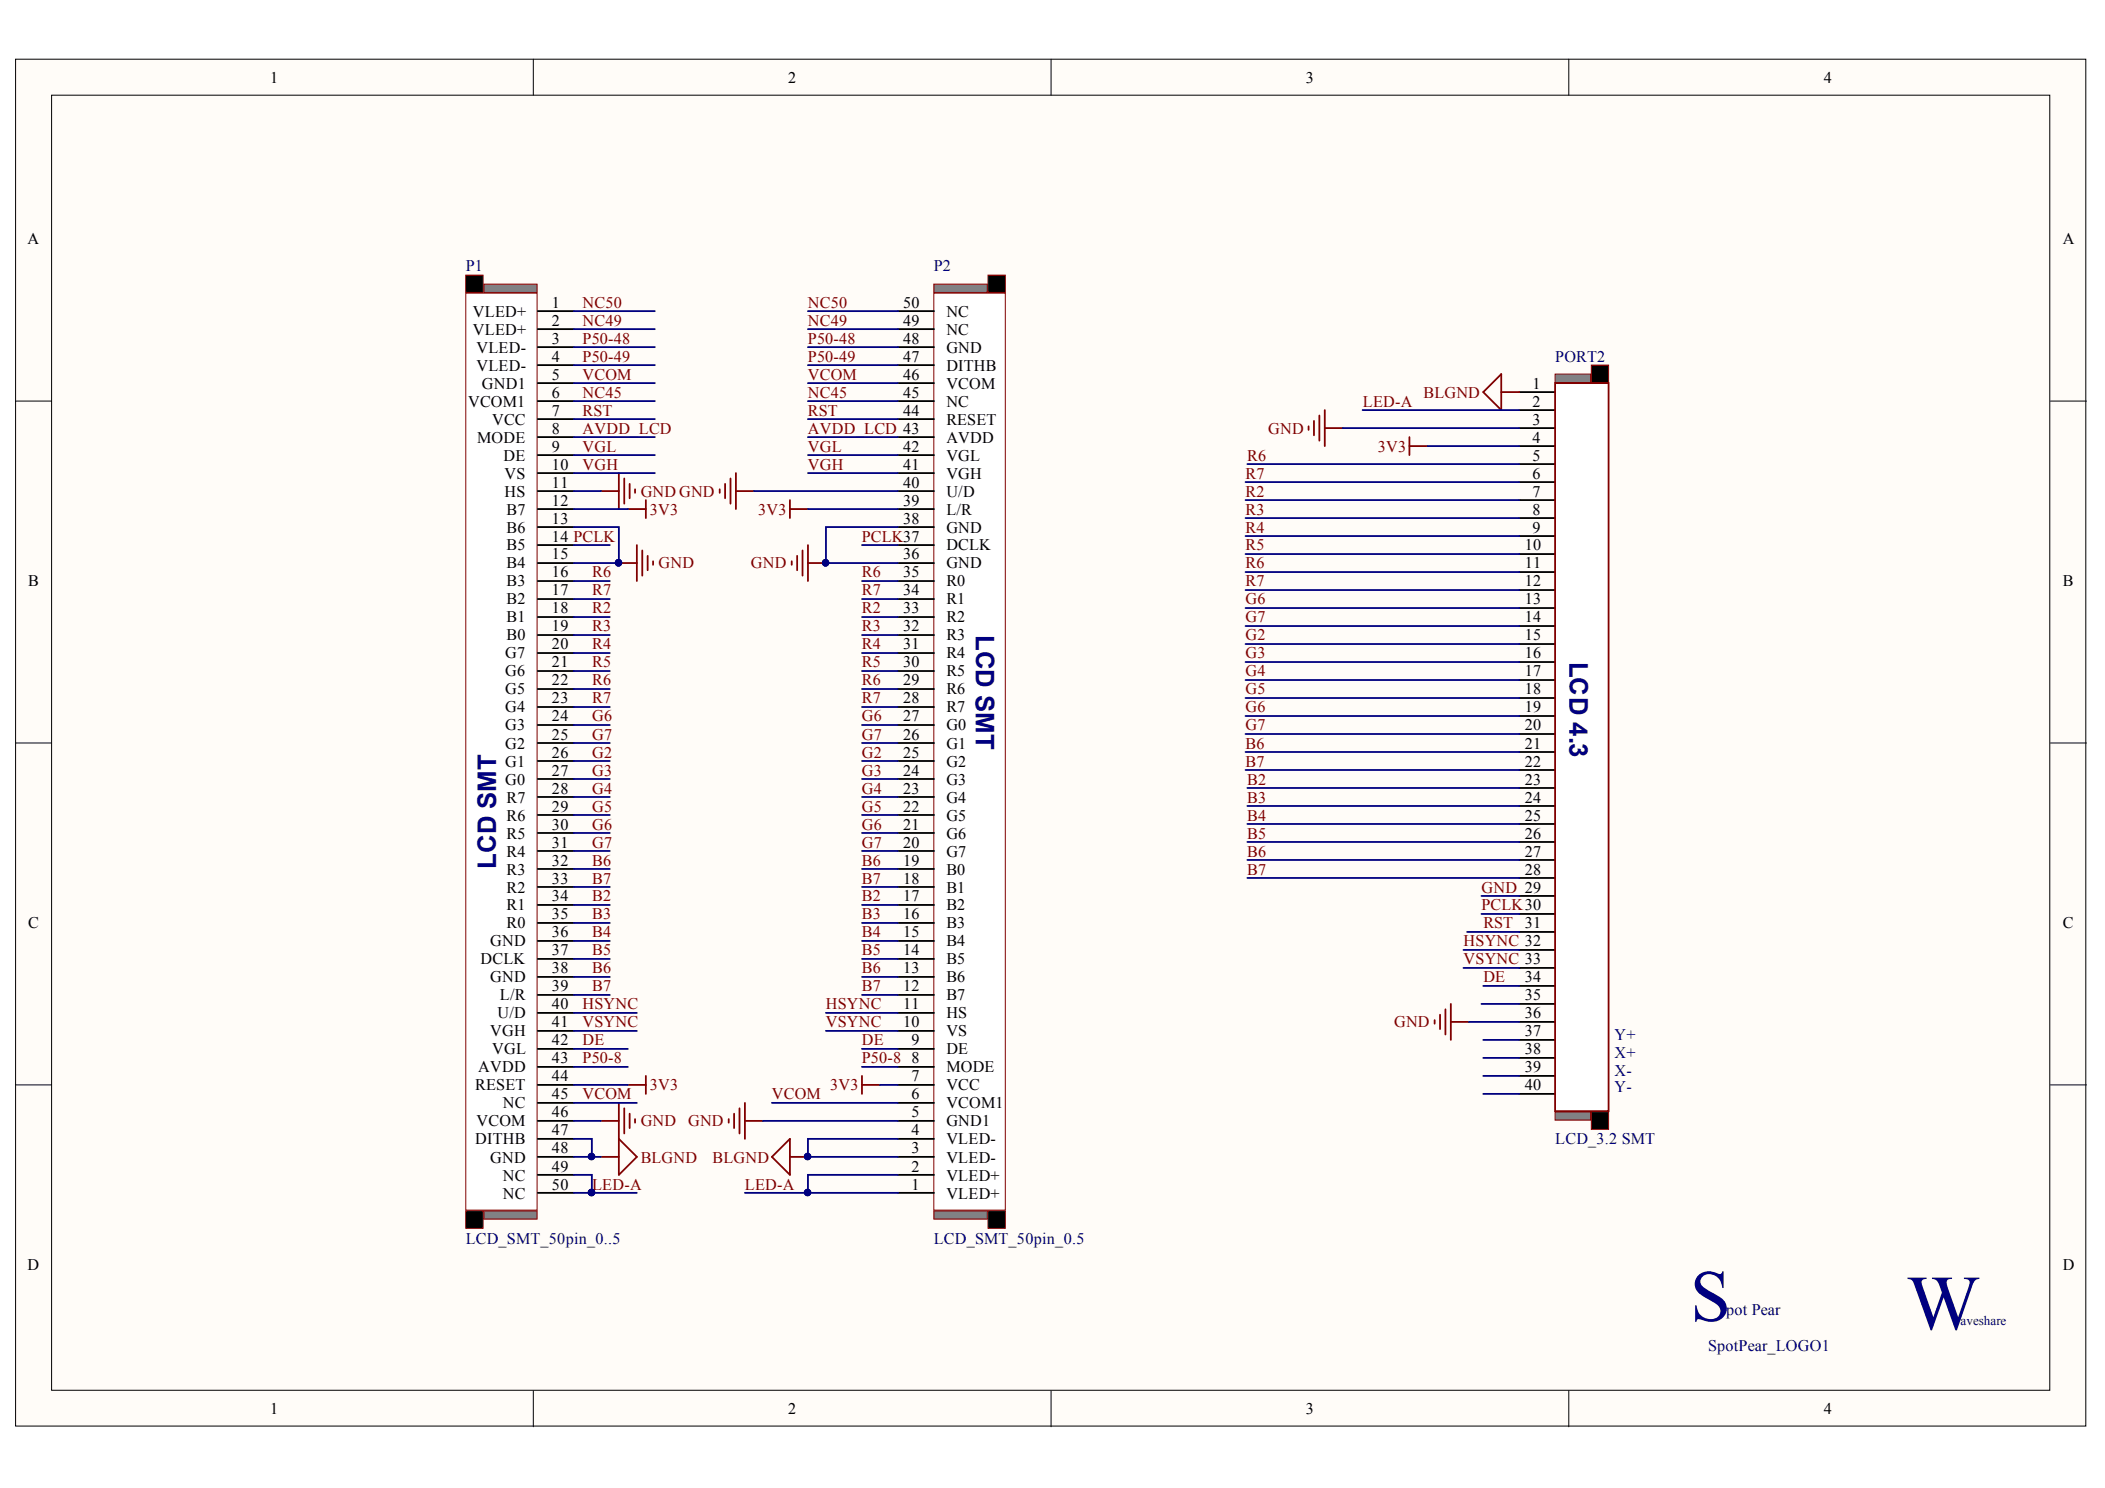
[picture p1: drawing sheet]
<svg xmlns="http://www.w3.org/2000/svg" width="297mm" height="210mm" viewBox="0 0 297 210" stroke-linecap="round" stroke-linejoin="round" font-family="sans-serif">
<g fill="#fffcf8" stroke="#000" stroke-width=".14">
<path d="M2.2 8.4h292.1v192.8h-292.1z"/>
<path d="M7.3 13.4h281.9v182.7h-281.9z"/>
</g>
<path d="M75.3 8.4v5M148.3 8.4v5M221.4 8.4v5M2.2 56.6h5.1M289.3 56.6h5.1M2.2 104.8h5.1M289.3 104.8h5.1M2.2 153h5.1M289.3 153h5.1M75.3 196.2v5.1M148.3 196.2v5.1M221.4 196.2v5.1" fill="none" stroke="#000" stroke-width=".14"/>
<path d="M68.3 170.8h7.5v1.2h-7.5z" fill="#808080" stroke="#800000" stroke-width=".14"/>
<path d="M65.7 38.8h2.5v2.4h-2.5zM65.7 170.8h2.5v2.5h-2.5z" fill="#000" stroke="#800000" stroke-width=".14"/>
<path d="M68.3 40.1h7.5v1.1h-7.5z" fill="#808080" stroke="#800000" stroke-width=".14"/>
<path d="M65.7 41.4h10.1v129.3h-10.1z" fill="#fff" stroke="#800000" stroke-width=".14"/>
<g fill="none" stroke="#000" stroke-width=".25">
<path d="M75.9 43.9h5.1M75.9 46.4h5.1M75.9 49h5.1M75.9 51.5h5.1M75.9 54h5.1M75.9 56.6h5.1M75.9 59.1h5.1M214.4 55.3h5.1M214.4 57.8h5.1M75.9 61.7h5.1M75.9 64.2h5.1M75.9 66.7h5.1"/>
<path d="M75.9 69.3h5.1M75.9 71.8h5.1M75.9 74.3h5.1M75.9 76.9h5.1M75.9 79.4h5.1M214.4 60.4h5.1M214.4 62.9h5.1M214.4 65.5h5.1M214.4 68h5.1M214.4 70.5h5.1M214.4 73.1h5.1M214.4 75.6h5.1"/>
<path d="M214.4 78.2h5.1M75.9 82h5.1M75.9 84.5h5.1M75.9 87h5.1M75.9 89.6h5.1M75.9 92.1h5.1M75.9 94.7h5.1M75.9 97.2h5.1M75.9 99.7h5.1M214.4 80.7h5.1M214.4 83.2h5.1M214.4 85.8h5.1"/>
<path d="M214.4 88.3h5.1M214.4 90.8h5.1M214.4 93.4h5.1M214.4 95.9h5.1M214.4 98.5h5.1M75.9 102.3h5.1M75.9 104.8h5.1M75.9 107.3h5.1M75.9 109.9h5.1M75.9 112.4h5.1M75.9 115h5.1M75.9 117.5h5.1"/>
<path d="M214.4 101h5.1M214.4 103.5h5.1M214.4 106.1h5.1M214.4 108.6h5.1M214.4 111.2h5.1M214.4 113.7h5.1M214.4 116.2h5.1M214.4 118.8h5.1M75.9 120h5.1M75.9 122.6h5.1M75.9 125.1h5.1M75.9 127.7h5.1"/>
<path d="M75.9 130.2h5.1M75.9 132.7h5.1M75.9 135.3h5.1M75.9 137.8h5.1M214.4 121.3h5.1M214.4 123.8h5.1M214.4 126.4h5.1M214.4 128.9h5.1M214.4 131.5h5.1M214.4 134h5.1M214.4 136.5h5.1M214.4 139.1h5.1"/>
<path d="M75.9 140.3h5.1M75.9 142.9h5.1M75.9 145.4h5.1M75.9 148h5.1M75.9 150.5h5.1M75.9 153h5.1M75.9 155.6h5.1M75.9 158.1h5.1M214.4 141.6h5.1M214.4 144.2h5.1M214.4 146.7h5.1M214.4 149.2h5.1"/>
<path d="M214.4 151.8h5.1M214.4 154.3h5.1M75.9 160.7h5.1M75.9 163.2h5.1M75.9 165.7h5.1M75.9 168.3h5.1"/>
</g>
<g fill="#000080" stroke="#000080" stroke-width=".14">
<circle cx="83.5" cy="168.2" r=".46"/>
<circle cx="87.3" cy="79.4" r=".46"/>
</g>
<g fill="none" stroke="#800000" stroke-width=".25">
<path d="M84.8 69.3h2.5M87.3 66.7v5.1M87.3 79.4h2.6M88.1 67.5v3.5M88.6 71.8h2.5M88.9 68.3v2M89.6 69v.5M89.9 76.9v5.1M90.6 77.6v3.6M91.1 70.5v2.6M91.4 78.4v2M92.2 79.2v.5"/>
<path d="M84.8 158.1h2.5M87.3 155.6v10.1l2.6-2.5-2.6-2.5M88.1 156.3v3.6M88.6 153h2.5M88.9 157.1v2M89.6 157.9v.5M91.1 151.8v2.5M84.8 163.2h2.5"/>
</g>
<path d="M219.4 54h7.6v102.7h-7.6z" fill="#fff" stroke="#800000" stroke-width=".25"/>
<path d="M219.4 52.8h5v1.2h-5z" fill="#808080" stroke="#800000" stroke-width=".14"/>
<path d="M224.5 51.5h2.5v2.5h-2.5zM224.5 156.8h2.5v2.5h-2.5z" fill="#000" stroke="#800000" stroke-width=".14"/>
<path d="M219.4 156.8h5v1.2h-5z" fill="#808080" stroke="#800000" stroke-width=".14"/>
<g fill="none" stroke="#800000" stroke-width=".25">
<path d="M185.4 59.4v2M186.2 58.6v3.6M186.9 57.8v5.1M209.3 55.3l2.5-2.5v5zM211.8 55.3h2.6M184.7 60.1v.5M186.9 60.4h2.6M198.9 61.7v2.5M198.9 62.9h2.5M202.4 143.9v.5M203.2 143.1v2.1M204 142.4v3.5"/>
<path d="M204.7 141.6v5.1M204.7 144.2h2.6"/>
</g>
<path d="M131.8 40.1h7.5v1.1h-7.5z" fill="#808080" stroke="#800000" stroke-width=".14"/>
<path d="M139.4 38.8h2.5v2.4h-2.5zM139.4 170.8h2.5v2.5h-2.5z" fill="#000" stroke="#800000" stroke-width=".14"/>
<path d="M131.8 170.8h7.5v1.2h-7.5z" fill="#808080" stroke="#800000" stroke-width=".14"/>
<path d="M131.8 41.4h10.1v129.3h-10.1z" fill="#fff" stroke="#800000" stroke-width=".14"/>
<g fill="none" stroke="#000" stroke-width=".25">
<path d="M126.7 59.1h5.1M126.7 56.6h5.1M126.7 54h5.1M126.7 51.5h5.1M126.7 49h5.1M126.7 46.4h5.1M126.7 43.9h5.1M126.7 79.4h5.1M126.7 76.9h5.1M126.7 74.3h5.1M126.7 71.8h5.1M126.7 69.3h5.1"/>
<path d="M126.7 66.7h5.1M126.7 64.2h5.1M126.7 61.7h5.1M126.7 99.7h5.1M126.7 97.2h5.1M126.7 94.7h5.1M126.7 92.1h5.1M126.7 89.6h5.1M126.7 87h5.1M126.7 84.5h5.1M126.7 82h5.1M126.7 117.5h5.1"/>
<path d="M126.7 115h5.1M126.7 112.4h5.1M126.7 109.9h5.1M126.7 107.3h5.1M126.7 104.8h5.1M126.7 102.3h5.1M126.7 137.8h5.1M126.7 135.3h5.1M126.7 132.7h5.1M126.7 130.2h5.1M126.7 127.7h5.1M126.7 125.1h5.1"/>
<path d="M126.7 122.6h5.1M126.7 120h5.1M126.7 158.1h5.1M126.7 155.6h5.1M126.7 153h5.1M126.7 150.5h5.1M126.7 148h5.1M126.7 145.4h5.1M126.7 142.9h5.1M126.7 140.3h5.1M126.7 168.3h5.1M126.7 165.7h5.1"/>
<path d="M126.7 163.2h5.1M126.7 160.7h5.1"/>
</g>
<g fill="none" stroke="#800000" stroke-width=".25">
<path d="M101.6 69v.5M102.3 68.3v2M103.1 67.5v3.5M103.8 66.7v5.1M103.8 69.3h2.6M111.5 70.5v2.6M111.5 71.8h2.5M111.7 79.2v.5M112.5 78.4v2M113.2 77.6v3.6M114 76.9v5.1M114 79.4h2.6"/>
<path d="M102.8 157.9v.5M103.6 157.1v2M104.4 156.3v3.6M105.1 155.6v5.1M105.1 158.1h2.6M121.6 151.8v2.5M121.6 153h2.6M108.9 163.2l2.6-2.5v5zM111.5 163.2h2.5"/>
</g>
<g fill="#000080" stroke="#000080" stroke-width=".14">
<circle cx="116.5" cy="79.4" r=".46"/>
<circle cx="114" cy="163.1" r=".46"/>
<circle cx="114" cy="168.2" r=".46"/>
<circle cx="83.5" cy="168.2" r=".46"/>
<circle cx="83.5" cy="163.1" r=".46"/>
<circle cx="87.3" cy="79.4" r=".46"/>
</g>
<g fill="none" stroke="#000080" stroke-width=".25">
<path d="M81 56.6h11.4M81 46.4h11.4M81 43.9h11.4M81 51.5h11.4M81 54h11.4M81 59.1h11.4M81 49h11.4M114 56.6h12.7M114 46.4h12.7M114 43.9h12.7M114 51.5h12.7M114 54h12.7"/>
<path d="M114 59.1h12.7M114 49h12.7M192.3 57.8h22.1M81 74.3h6.3v5.1h-6.3M81 76.9h5.1M81 71.8h7.6M81 61.7h11.4M81 64.2h11.4M81 66.7h11.4M81 69.3h3.8M106.4 69.3h20.3M114 71.8h12.7"/>
<path d="M114 61.7h12.7M114 64.2h12.7M114 66.7h12.7M121.6 76.9h5.1M126.7 74.3h-10.1v5.1h10.1M175.8 68h38.6M175.8 70.5h38.6M175.8 73.1h38.6M175.8 75.6h38.6M175.8 78.2h38.6M176 65.5h38.4M189.5 60.4h24.9"/>
<path d="M201.4 62.9h13M81 99.7h5.1M81 97.2h5.1M81 94.7h5.1M81 92.1h5.1M81 89.6h5.1M81 87h5.1M81 84.5h5.1M81 82h5.1M121.6 99.7h5.1M121.6 97.2h5.1M121.6 94.7h5.1"/>
<path d="M121.6 92.1h5.1M121.6 89.6h5.1M121.6 87h5.1M121.6 84.5h5.1M121.6 82h5.1M175.8 90.8h38.6M175.8 88.3h38.6M175.8 93.4h38.6M175.8 95.9h38.6M175.8 98.5h38.6M175.8 85.8h38.6M175.8 80.7h38.6"/>
<path d="M175.8 83.2h38.6M81 117.5h5.1M81 115h5.1M81 112.4h5.1M81 109.9h5.1M81 107.3h5.1M81 104.8h5.1M81 102.3h5.1M121.6 117.5h5.1M121.6 115h5.1M121.6 112.4h5.1M121.6 109.9h5.1"/>
<path d="M121.6 107.3h5.1M121.6 104.8h5.1M121.6 102.3h5.1M175.8 106.1h38.6M175.8 108.6h38.6M175.8 101h38.6M175.8 103.5h38.6M176 111.2h38.4M176 113.7h38.4M176 116.2h38.4M176 118.8h38.4M81 137.8h5.1"/>
<path d="M81 135.3h5.1M81 132.7h5.1M81 130.2h5.1M81 127.7h5.1M81 125.1h5.1M81 122.6h5.1M81 120h5.1M121.6 137.8h5.1M121.6 135.3h5.1M121.6 132.7h5.1M121.6 130.2h5.1M121.6 127.7h5.1"/>
<path d="M121.6 125.1h5.1M121.6 122.6h5.1M121.6 120h5.1M176 121.3h38.4M176 123.8h38.4M206.5 136.5h7.9M206.5 134h7.9M207 131.5h7.4M209 128.9h5.4M209 126.4h5.4M209.3 139.1h5.1M81 158.1h3.8"/>
<path d="M81 150.5h7.6M81 153h7.6M81 148h7.6M81 140.3h5.1M81 142.9h8.9M81 145.4h8.9M81 155.6h8.9M107.7 158.1h19M108.9 155.6h17.8M116.6 142.9h10.1M116.6 145.4h10.1M121.6 150.5h5.1"/>
<path d="M121.6 148h5.1M121.6 140.3h5.1M124.2 153h2.5M207.3 144.2h7.1M209 141.6h5.4M209.3 146.7h5.1M209.3 149.2h5.1M209.3 151.8h5.1M209.3 154.3h5.1M81 168.3h8.9M81 165.7h2.5v2.6M81 163.2h3.8"/>
<path d="M81 160.7h2.5v2.5M105.1 168.3h8.9M126.7 165.7h-12.7v2.6h12.7M126.7 160.7h-12.7v2.5h12.7"/>
</g>
<text font-size="11" fill="#000080" x="269" y="187.5">W</text>
<text font-size="10.3" fill="#000080" x="238.5" y="186.3">S</text>
<g font-size="3.6" fill="#000080">
<text x="137.7" y="89.6" transform="rotate(90 137.7 89.6)">LCD SMT</text>
<text x="221.5" y="93.4" transform="rotate(90 221.5 93.4)">LCD 4.3</text>
<text x="70" y="122.6" transform="rotate(-90 70 122.6)">LCD SMT</text>
</g>
<g font-size="2.3">
<text x="38.1" y="11.7">1</text>
<text x="111.2" y="11.7">2</text>
<text x="184.3" y="11.7">3</text>
<text x="257.4" y="11.7">4</text>
<text x="3.9" y="34.5">A</text>
<text x="291.1" y="34.5">A</text>
<text x="66.7" y="44.7">VLED+</text>
<text x="66.7" y="47.2">VLED+</text>
<text x="77.9" y="43.4">1</text>
<text x="77.9" y="46">2</text>
<text x="127.5" y="46">49</text>
<text x="127.5" y="43.4">50</text>
<text x="133.5" y="47.2">NC</text>
<text x="133.5" y="44.7">NC</text>
<text x="67.2" y="49.8">VLED-</text>
<text x="67.2" y="52.3">VLED-</text>
<text x="77.9" y="48.5">3</text>
<text x="77.9" y="51">4</text>
<text x="77.9" y="53.6">5</text>
<text x="127.5" y="53.6">46</text>
<text x="127.5" y="51">47</text>
<text x="127.5" y="48.5">48</text>
<text x="133.5" y="52.3">DITHB</text>
<text x="133.5" y="49.8">GND</text>
<text x="66.1" y="57.4">VCOM1</text>
<text x="68" y="54.8">GND1</text>
<text x="69.4" y="59.9">VCC</text>
<text x="77.9" y="56.1">6</text>
<text x="77.9" y="58.6">7</text>
<text x="127.5" y="58.6">44</text>
<text x="127.5" y="56.1">45</text>
<text x="133.5" y="59.9">RESET</text>
<text x="133.5" y="57.4">NC</text>
<text x="133.5" y="54.8">VCOM</text>
<text x="216.3" y="54.8">1</text>
<text x="216.3" y="57.4">2</text>
<text x="216.3" y="59.9">3</text>
<text x="67.3" y="62.4">MODE</text>
<text x="71" y="65">DE</text>
<text x="77.9" y="61.2">8</text>
<text x="77.9" y="63.7">9</text>
<text x="127.5" y="63.7">42</text>
<text x="133.5" y="65">VGL</text>
<text x="133.5" y="62.4">AVDD</text>
<text x="216.3" y="62.4">4</text>
<text x="216.3" y="65">5</text>
<text x="71.2" y="67.5">VS</text>
<text x="71.2" y="70.1">HS</text>
<text x="77.9" y="66.2">10</text>
<text x="77.9" y="68.8">11</text>
<text x="77.9" y="71.3">12</text>
<text x="127.5" y="71.3">39</text>
<text x="127.5" y="68.8">40</text>
<text x="127.5" y="66.2">41</text>
<text x="133.5" y="70.1">U/D</text>
<text x="133.5" y="67.5">VGH</text>
<text x="216.3" y="67.5">6</text>
<text x="216.3" y="70.1">7</text>
<text x="71.5" y="72.6">B7</text>
<text x="71.5" y="75.1">B6</text>
<text x="71.5" y="77.7">B5</text>
<text x="77.9" y="73.9">13</text>
<text x="77.9" y="76.4">14 PCLK</text>
<text x="127.5" y="73.9">38</text>
<text x="133.5" y="77.7">DCLK</text>
<text x="133.5" y="75.1">GND</text>
<text x="133.5" y="72.6">L/R</text>
<text x="215.2" y="77.7">10</text>
<text x="216.3" y="72.6">8</text>
<text x="216.3" y="75.1">9</text>
<text x="4" y="82.7">B</text>
<text x="71.5" y="80.2">B4</text>
<text x="71.5" y="82.7">B3</text>
<text x="77.9" y="78.9">15</text>
<text x="77.9" y="81.5">16</text>
<text x="77.9" y="84">17</text>
<text x="127.5" y="84">34</text>
<text x="127.5" y="81.5">35</text>
<text x="127.5" y="78.9">36</text>
<text x="133.5" y="82.7">R0</text>
<text x="133.5" y="80.2">GND</text>
<text x="215.2" y="80.2">11</text>
<text x="215.2" y="82.7">12</text>
<text x="291.1" y="82.7">B</text>
<text x="71.5" y="85.3">B2</text>
<text x="71.5" y="87.8">B1</text>
<text x="77.9" y="86.5">18</text>
<text x="77.9" y="89.1">19</text>
<text x="127.5" y="89.1">32</text>
<text x="127.5" y="86.5">33</text>
<text x="133.5" y="87.8">R2</text>
<text x="133.5" y="85.3">R1</text>
<text x="215.2" y="85.3">13</text>
<text x="215.2" y="87.8">14</text>
<text x="71.3" y="92.9">G7</text>
<text x="71.3" y="95.4">G6</text>
<text x="71.5" y="90.3">B0</text>
<text x="77.9" y="91.6">20</text>
<text x="77.9" y="94.1">21</text>
<text x="127.5" y="94.1">30</text>
<text x="127.5" y="91.6">31</text>
<text x="133.5" y="95.4">R5</text>
<text x="133.5" y="92.9">R4</text>
<text x="133.5" y="90.3">R3</text>
<text x="215.2" y="90.3">15</text>
<text x="215.2" y="92.9">16</text>
<text x="215.2" y="95.4">17</text>
<text x="71.3" y="97.9">G5</text>
<text x="71.3" y="100.5">G4</text>
<text x="77.9" y="96.7">22</text>
<text x="77.9" y="99.2">23</text>
<text x="77.9" y="101.7">24</text>
<text x="127.5" y="101.7">27</text>
<text x="127.5" y="99.2">28</text>
<text x="127.5" y="96.7">29</text>
<text x="133.5" y="100.5">R7</text>
<text x="133.5" y="97.9">R6</text>
<text x="215.2" y="97.9">18</text>
<text x="215.2" y="100.5">19</text>
<text x="71.3" y="103">G3</text>
<text x="71.3" y="105.6">G2</text>
<text x="77.9" y="104.4">25</text>
<text x="77.9" y="106.9">26</text>
<text x="127.5" y="106.9">25</text>
<text x="127.5" y="104.4">26</text>
<text x="133.5" y="105.6">G1</text>
<text x="133.5" y="103">G0</text>
<text x="215.2" y="103">20</text>
<text x="215.2" y="105.6">21</text>
<text x="71.3" y="108.2">G1</text>
<text x="71.3" y="110.7">G0</text>
<text x="71.5" y="113.2">R7</text>
<text x="77.9" y="109.4">27</text>
<text x="77.9" y="112">28</text>
<text x="127.5" y="112">23</text>
<text x="127.5" y="109.4">24</text>
<text x="133.5" y="113.2">G4</text>
<text x="133.5" y="110.7">G3</text>
<text x="133.5" y="108.2">G2</text>
<text x="215.2" y="108.2">22</text>
<text x="215.2" y="110.7">23</text>
<text x="215.2" y="113.2">24</text>
<text x="71.5" y="115.8">R6</text>
<text x="71.5" y="118.3">R5</text>
<text x="77.9" y="114.5">29</text>
<text x="77.9" y="117">30</text>
<text x="77.9" y="119.6">31</text>
<text x="127.5" y="119.6">20</text>
<text x="127.5" y="117">21</text>
<text x="127.5" y="114.5">22</text>
<text x="133.5" y="118.3">G6</text>
<text x="133.5" y="115.8">G5</text>
<text x="215.2" y="115.8">25</text>
<text x="215.2" y="118.3">26</text>
<text x="71.5" y="120.8">R4</text>
<text x="71.5" y="123.4">R3</text>
<text x="71.5" y="125.9">R2</text>
<text x="77.9" y="122.1">32</text>
<text x="77.9" y="124.6">33</text>
<text x="127.5" y="124.6">18</text>
<text x="127.5" y="122.1">19</text>
<text x="133.5" y="125.9">B1</text>
<text x="133.5" y="123.4">B0</text>
<text x="133.5" y="120.8">G7</text>
<text x="215.2" y="120.8">27</text>
<text x="215.2" y="123.4">28</text>
<text x="4" y="131">C</text>
<text x="71.5" y="128.4">R1</text>
<text x="71.5" y="131">R0</text>
<text x="77.9" y="127.2">34</text>
<text x="77.9" y="129.7">35</text>
<text x="127.5" y="129.7">16</text>
<text x="127.5" y="127.2">17</text>
<text x="133.5" y="131">B3</text>
<text x="133.5" y="128.4">B2</text>
<text x="215.2" y="131">31</text>
<text x="291.1" y="131">C</text>
<text x="67.8" y="136">DCLK</text>
<text x="69.2" y="133.5">GND</text>
<text x="77.9" y="132.2">36</text>
<text x="77.9" y="134.8">37</text>
<text x="77.9" y="137.3">38</text>
<text x="127.5" y="137.3">13</text>
<text x="127.5" y="134.8">14</text>
<text x="127.5" y="132.2">15</text>
<text x="133.5" y="136">B5</text>
<text x="133.5" y="133.5">B4</text>
<text x="69.2" y="138.6">GND</text>
<text x="70.2" y="143.6">U/D</text>
<text x="70.5" y="141.1">L/R</text>
<text x="77.9" y="139.8">39</text>
<text x="77.9" y="142.4">40</text>
<text x="127.5" y="142.4">11</text>
<text x="127.5" y="139.8">12</text>
<text x="133.5" y="143.6">HS</text>
<text x="133.5" y="141.1">B7</text>
<text x="133.5" y="138.6">B6</text>
<text x="215.2" y="138.6">34</text>
<text x="215.2" y="141.1">35</text>
<text x="215.2" y="143.6">36</text>
<text x="69.2" y="146.2">VGH</text>
<text x="69.4" y="148.7">VGL</text>
<text x="77.9" y="144.9">41</text>
<text x="77.9" y="147.4">42</text>
<text x="77.9" y="150">43</text>
<text x="127.5" y="144.9">10</text>
<text x="128.6" y="150">8</text>
<text x="128.6" y="147.4">9</text>
<text x="133.5" y="148.7">DE</text>
<text x="133.5" y="146.2">VS</text>
<text x="215.2" y="146.2">37</text>
<text x="215.2" y="148.7">38</text>
<text x="67.1" y="153.8">RESET</text>
<text x="67.5" y="151.2">AVDD</text>
<text x="77.9" y="152.5">44</text>
<text x="77.9" y="155.1">45</text>
<text x="128.6" y="155.1">6</text>
<text x="128.6" y="152.5">7</text>
<text x="133.5" y="153.8">VCC</text>
<text x="133.5" y="151.2">MODE</text>
<text x="215.2" y="151.2">39</text>
<text x="215.2" y="153.8">40</text>
<text x="67.1" y="161.4">DITHB</text>
<text x="67.2" y="158.9">VCOM</text>
<text x="71" y="156.3">NC</text>
<text x="77.9" y="157.6">46</text>
<text x="77.9" y="160.1">47</text>
<text x="128.6" y="160.1">4</text>
<text x="128.6" y="157.6">5</text>
<text x="133.5" y="161.4">VLED-</text>
<text x="133.5" y="158.9">GND1</text>
<text x="133.5" y="156.3">VCOM1</text>
<text x="69.2" y="164">GND</text>
<text x="71" y="166.5">NC</text>
<text x="77.9" y="162.7">48</text>
<text x="77.9" y="165.3">49</text>
<text x="77.9" y="167.8">50</text>
<text x="128.6" y="167.8">1</text>
<text x="128.6" y="165.3">2</text>
<text x="128.6" y="162.7">3</text>
<text x="133.5" y="166.5">VLED+</text>
<text x="133.5" y="164">VLED-</text>
<text x="71" y="169.1">NC</text>
<text x="133.5" y="169.1">VLED+</text>
<text x="3.9" y="179.2">D</text>
<text x="291.1" y="179.2">D</text>
<text x="38.1" y="199.5">1</text>
<text x="111.2" y="199.5">2</text>
<text x="184.3" y="199.5">3</text>
<text x="257.4" y="199.5">4</text>
</g>
<g font-size="2.3" fill="#000080">
<text x="65.7" y="38.3">P1</text>
<text x="131.8" y="38.3">P2</text>
<text x="219.5" y="51">PORT2</text>
<text x="227.8" y="146.7">Y+</text>
<text x="227.8" y="149.2">X+</text>
<text x="227.8" y="151.8">X-</text>
<text x="227.8" y="154">Y-</text>
<text x="219.5" y="161.4">LCD_3.2 SMT</text>
<text x="65.7" y="175.4">LCD_SMT_50pin_0..5</text>
<text x="131.8" y="175.4">LCD_SMT_50pin_0.5</text>
<text x="243.6" y="185.6">pot Pear</text>
<text x="241" y="190.6">SpotPear_LOGO1</text>
</g>
<g font-size="2.3" fill="#800000">
<text x="82.2" y="43.4">NC50</text>
<text x="82.2" y="46">NC49</text>
<text x="114" y="46">NC49</text>
<text x="114" y="43.4">NC50</text>
<text x="82.2" y="53.6">VCOM</text>
<text x="82.2" y="48.5">P50-48</text>
<text x="82.2" y="51">P50-49</text>
<text x="114" y="53.6">VCOM</text>
<text x="114" y="48.5">P50-48</text>
<text x="114" y="51">P50-49</text>
<text x="82.2" y="58.6">RST</text>
<text x="82.2" y="56.1">NC45</text>
<text x="114" y="58.6">RST</text>
<text x="114" y="56.1">NC45</text>
<text x="192.3" y="57.4">LED-A</text>
<text x="200.9" y="56.1">BLGND</text>
<text x="82.2" y="61.2">AVDD_LCD</text>
<text x="82.2" y="63.7">VGL</text>
<text x="114" y="61.2">AVDD_LCD 43</text>
<text x="114" y="63.7">VGL</text>
<text x="176" y="65">R6</text>
<text x="179" y="61.2">GND</text>
<text x="194.4" y="63.7">3V3</text>
<text x="82.2" y="66.2">VGH</text>
<text x="90.4" y="70.1">GNDGND</text>
<text x="114" y="66.2">VGH</text>
<text x="175.7" y="70.1">R2</text>
<text x="175.7" y="67.5">R7</text>
<text x="91.7" y="72.6">3V3</text>
<text x="107" y="72.6">3V3</text>
<text x="121.6" y="76.4">PCLK37</text>
<text x="175.7" y="72.6">R3</text>
<text x="175.7" y="75.1">R4</text>
<text x="175.7" y="77.7">R5</text>
<text x="83.6" y="84">R7</text>
<text x="83.6" y="81.5">R6</text>
<text x="92.9" y="80.2">GND</text>
<text x="106" y="80.2">GND</text>
<text x="121.6" y="84">R7</text>
<text x="121.6" y="81.5">R6</text>
<text x="175.7" y="82.7">R7</text>
<text x="175.7" y="80.2">R6</text>
<text x="83.6" y="86.5">R2</text>
<text x="83.6" y="89.1">R3</text>
<text x="121.6" y="86.5">R2</text>
<text x="121.6" y="89.1">R3</text>
<text x="175.7" y="85.3">G6</text>
<text x="175.7" y="87.8">G7</text>
<text x="83.6" y="91.6">R4</text>
<text x="83.6" y="94.1">R5</text>
<text x="121.6" y="91.6">R4</text>
<text x="121.6" y="94.1">R5</text>
<text x="175.7" y="90.3">G2</text>
<text x="175.7" y="92.9">G3</text>
<text x="175.7" y="95.4">G4</text>
<text x="83.6" y="101.7">G6</text>
<text x="83.6" y="99.2">R7</text>
<text x="83.6" y="96.7">R6</text>
<text x="121.6" y="101.7">G6</text>
<text x="121.6" y="99.2">R7</text>
<text x="121.6" y="96.7">R6</text>
<text x="175.7" y="97.9">G5</text>
<text x="175.7" y="100.5">G6</text>
<text x="83.6" y="106.9">G2</text>
<text x="83.6" y="104.4">G7</text>
<text x="121.6" y="106.9">G2</text>
<text x="121.6" y="104.4">G7</text>
<text x="175.7" y="105.6">B6</text>
<text x="175.7" y="103">G7</text>
<text x="83.6" y="109.4">G3</text>
<text x="83.6" y="112">G4</text>
<text x="121.6" y="109.4">G3</text>
<text x="121.6" y="112">G4</text>
<text x="175.7" y="108.2">B7</text>
<text x="176" y="110.7">B2</text>
<text x="176" y="113.2">B3</text>
<text x="83.6" y="114.5">G5</text>
<text x="83.6" y="117">G6</text>
<text x="83.6" y="119.6">G7</text>
<text x="121.6" y="114.5">G5</text>
<text x="121.6" y="117">G6</text>
<text x="121.6" y="119.6">G7</text>
<text x="176" y="115.8">B4</text>
<text x="176" y="118.3">B5</text>
<text x="83.6" y="122.1">B6</text>
<text x="83.6" y="124.6">B7</text>
<text x="121.6" y="122.1">B6</text>
<text x="121.6" y="124.6">B7</text>
<text x="176" y="123.4">B7</text>
<text x="176" y="120.8">B6</text>
<text x="209.1" y="125.9">GND 29</text>
<text x="83.6" y="127.2">B2</text>
<text x="83.6" y="129.7">B3</text>
<text x="121.6" y="127.2">B2</text>
<text x="121.6" y="129.7">B3</text>
<text x="209.1" y="128.4">PCLK30</text>
<text x="209.3" y="131">RST</text>
<text x="83.6" y="132.2">B4</text>
<text x="83.6" y="134.8">B5</text>
<text x="83.6" y="137.3">B6</text>
<text x="121.6" y="132.2">B4</text>
<text x="121.6" y="134.8">B5</text>
<text x="121.6" y="137.3">B6</text>
<text x="206.5" y="136">VSYNC 33</text>
<text x="206.5" y="133.5">HSYNC 32</text>
<text x="82.2" y="142.4">HSYNC</text>
<text x="83.6" y="139.8">B7</text>
<text x="116.5" y="142.4">HSYNC</text>
<text x="121.6" y="139.8">B7</text>
<text x="209.3" y="138.6">DE</text>
<text x="82.2" y="147.4">DE</text>
<text x="82.2" y="144.9">VSYNC</text>
<text x="82.2" y="150">P50-8</text>
<text x="116.5" y="144.9">VSYNC</text>
<text x="121.6" y="147.4">DE</text>
<text x="121.6" y="150">P50-8</text>
<text x="196.7" y="144.9">GND</text>
<text x="82.2" y="155.1">VCOM</text>
<text x="91.7" y="153.8">3V3</text>
<text x="108.9" y="155.1">VCOM</text>
<text x="117.1" y="153.8">3V3</text>
<text x="90.4" y="158.9">GND</text>
<text x="97.1" y="158.9">GND</text>
<text x="83.6" y="167.8">LED-A</text>
<text x="90.4" y="164">BLGND</text>
<text x="100.6" y="164">BLGND</text>
<text x="105.1" y="167.8">LED-A</text>
</g>
<text font-size="1.9" fill="#000080" x="276.6" y="186.9">aveshare</text>
</svg>
